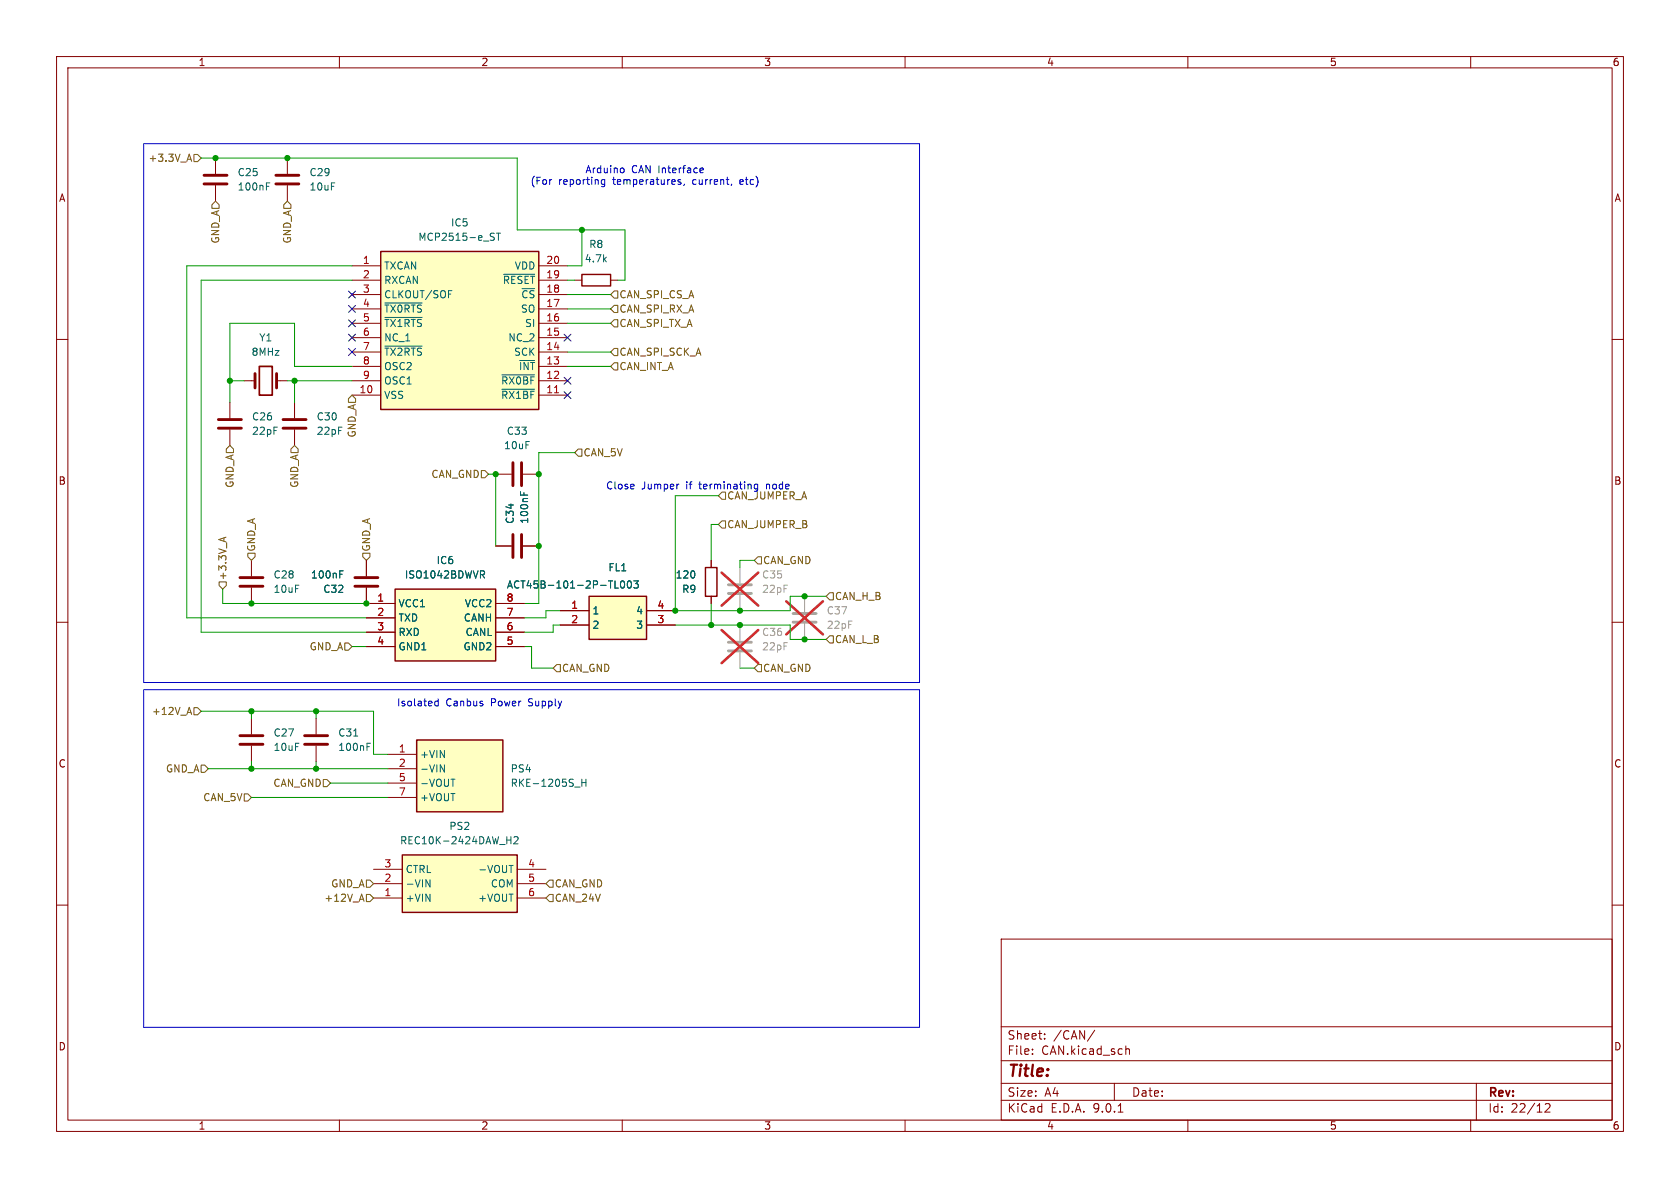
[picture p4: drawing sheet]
<svg xmlns="http://www.w3.org/2000/svg" width="297mm" height="210mm" viewBox="0 0 297 210" stroke-linecap="round" stroke-linejoin="round" font-family="sans-serif">
<g fill="none" stroke="#840000" stroke-width=".18">
<path d="M10 10h277v190h-277zM12 12h273v186h-273zM60 10v2M110 10v2M160 10v2M210 10v2M260 10v2M38.1 27.9v2.8M38.1 32.8v2.8M50.8 27.9v2.8M50.8 32.8v2.8M10 60h2"/>
<path d="M40.6 71.1v2.8M40.6 75.9v2.8M43.2 67.3h1.9M48.9 67.3h1.9M52.1 71.1v2.8M52.1 75.9v2.8M285 60h2M44.4 99.1v2.8M64.8 99.1v2.8M87.6 83.8h2.8M92.5 83.8h2.7M125.7 99.1v1.2"/>
<path d="M10 110h2M44.4 103.9v2.8M64.8 103.9v2.8M125.7 105.4v1.3M285 110h2M44.4 127v2.8M44.4 131.8v2.8M55.9 127v2.8M55.9 131.8v2.8M10 160h2M177 166h108v32h-108zM285 160h2"/>
<path d="M60 198v2M110 198v2M160 198v2M177 194.5h108M177 191.5h108M177 187.5h108M177 181.5h108M182.5 186.3v.1M182.5 185.5v.1M184.7 183.6v.1M184.7 182.8v.1M193.5 182.1l-1.3 2"/>
<path d="M197 191.5v3M197.7 196.6h.8M199 184.9v1.5M199 185.5l.2-.1 .4 .1 .1 .9M210 198v2M260 198v2M261 191.5v6.5M273.2 195.2l.5-.1 .3 .1v.3l-.9 1.1h.9"/>
</g>
<path d="M124.7 100.3h2v5.1h-2z" fill="none" stroke="#840000" stroke-width=".25"/>
<g fill="none" stroke="#840000" stroke-width=".51">
<path d="M36.1 31h4M36.1 32.5h4M48.8 31h4M48.8 32.5h4M38.6 74.2h4.1M38.6 75.7h4.1M45.1 66v2.6M48.9 66v2.6M50 74.2h4.1M50 75.7h4.1M90.7 81.8v4.1M92.2 81.8v4.1"/>
<path d="M42.4 102.1h4.1M42.4 103.6h4.1M62.7 102.1h4.1M62.7 103.6h4.1M42.4 130h4.1M42.4 131.6h4.1M53.8 130h4.1M53.8 131.6h4.1"/>
</g>
<path d="M45.8 64.8h2.3v5.1h-2.3z" fill="none" stroke="#840000" stroke-width=".3"/>
<path d="M47.1 32.9h.4M47.1 32.3h.6M60.1 101.5h.4M60.1 100.9h.6M62.5 130.1h.7M64.9 132h.4M64.9 131.4h.6" fill="none" stroke="#006464" stroke-width=".18"/>
<path d="M128.8 103.4h4M128.8 104.9h4" fill="none" stroke="#a1a1a1" stroke-width=".51"/>
<path d="M130.8 100.3v2.8M130.8 105.2v2.8" fill="none" stroke="#a1a1a1" stroke-width=".18"/>
<path d="M127.6 101.2l6.4 5.9M134 101.2l-6.4 5.9" fill="none" stroke="#e12e31" stroke-width=".46"/>
<path d="M69.8 104.1h17.8v12.7h-17.8z" fill="#ffffc2"/>
<path d="M69.8 104.1h17.8v12.7h-17.8z" fill="none" stroke="#840000" stroke-width=".25"/>
<path d="M64.8 106.7h5M64.8 109.2h5M64.8 111.8h5M64.8 114.3h5M87.6 106.7h5.1M87.6 109.2h5.1M87.6 111.8h5.1M87.6 114.3h5.1" fill="none" stroke="#840000" stroke-width=".18"/>
<path d="M85.2 101.6l.5 .6M85.5 101l.2 .2-.2 .3" fill="none" stroke="#006464" stroke-width=".18"/>
<path d="M67.3 44.5h27.9v27.9h-27.9z" fill="#ffffc2"/>
<path d="M67.3 44.5h27.9v27.9h-27.9zM102.9 48.5h5v2h-5z" fill="none" stroke="#840000" stroke-width=".25"/>
<g fill="none" stroke="#840000" stroke-width=".18">
<path d="M62.2 47h5.1M62.2 49.5h5.1M62.2 52.1h5.1M62.2 54.6h5.1M62.2 57.2h5.1M62.2 59.7h5.1M95.2 47h5.1M95.2 49.5h5.1M95.2 52.1h5.1M95.2 54.6h5.1M95.2 57.2h5.1M95.2 59.7h5.1"/>
<path d="M101.6 49.5h1.3M107.9 49.5h1.3M62.2 62.2h5.1M62.2 64.8h5.1M62.2 67.3h5.1M62.2 69.9h5.1M95.2 62.2h5.1M95.2 64.8h5.1M95.2 67.3h5.1M95.2 69.9h5.1"/>
</g>
<path d="M68 53.6h6.6M68 56.1h6.6M79.3 52h.4M79.3 51.4h.6M86.9 41.8l.4 .1 .1 .3-.3 .3h-.3M86.9 41.2l.5 .1M87.8 41.2h.7M88.1 41.2v1.3M89 48.5h5.5M68 61.2h6.6M88.7 66.3h5.8M88.7 68.8h5.8" fill="none" stroke="#006464" stroke-width=".18"/>
<path d="M98 69.4h.8" fill="none" stroke="#a90000" stroke-width=".18"/>
<path d="M73.7 130.8h15.2v12.7h-15.2z" fill="#ffffc2"/>
<path d="M73.7 130.8h15.2v12.7h-15.2z" fill="none" stroke="#840000" stroke-width=".25"/>
<path d="M68.6 133.4h5.1M68.6 135.9h5.1M68.6 138.4h5.1M68.6 141h5.1" fill="none" stroke="#840000" stroke-width=".18"/>
<path d="M77.8 135.2l.8 1.3v-1.3M79.7 137.7h.7M101.6 139.1h1M102.9 137.7v1.3M102.9 138.3h.7M103.6 137.7v1.3" fill="none" stroke="#006464" stroke-width=".18"/>
<path d="M71.1 151.1h20.3v10.2h-20.3z" fill="#ffffc2"/>
<path d="M71.1 151.1h20.3v10.2h-20.3z" fill="none" stroke="#840000" stroke-width=".25"/>
<path d="M87.6 96.5h2.8M92.5 96.5h2.7M66 153.7h5.1M66 156.2h5.1M66 158.8h5.1M91.4 153.7h5.1M91.4 156.2h5.1M91.4 158.8h5.1" fill="none" stroke="#840000" stroke-width=".18"/>
<path d="M92 86.9v.6M92.6 87.1v.4M75.3 155.5l.7 1.3v-1.3M89.6 148.5h.7M90 153h.7M90.3 147.9v1.3M90.9 148l.4-.1 .3 .4-.8 .9h.8" fill="none" stroke="#006464" stroke-width=".18"/>
<path d="M90.7 94.5v4.1M92.2 94.5v4.1" fill="none" stroke="#840000" stroke-width=".51"/>
<path d="M104.1 105.4h10.2v7.6h-10.2z" fill="#ffffc2"/>
<path d="M104.1 105.4h10.2v7.6h-10.2z" fill="none" stroke="#840000" stroke-width=".25"/>
<g fill="none" stroke="#840000" stroke-width=".18">
<path d="M64.8 99.1v2.8M87.6 96.5h2.8M92.5 96.5h2.7M125.7 99.1v1.2M64.8 103.9v2.8h5M64.8 109.2h5M64.8 111.8h5M64.8 114.3h5M87.6 106.7h5.1M87.6 109.2h5.1M87.6 111.8h5.1M87.6 114.3h5.1"/>
<path d="M99.1 108h5M99.1 110.5h5M114.3 108h5.1M114.3 110.5h5.1M125.7 105.4v1.3"/>
</g>
<path d="M92 86.9v.6M92.6 87.1v.4M60.1 101.5h.4M60.1 100.9h.6M85.2 101.6l.5 .6M85.5 101l.2 .2-.2 .3M108.7 102.7v1.3h.6M109.9 102.7h.1a.68 .68 0 0 1 .4 .6 .68 .68 0 0 1-.4 .7 .84 .84 0 0 1-.1-1.3zM111 102.8l.2-.1a.68 .68 0 0 1 .4 .6 .68 .68 0 0 1-.4 .7l-.2-.2-.1-.3zM112.1 102.7h.7l-.4 .5 .4 .1v.5l-.2 .2-.5-.2" fill="none" stroke="#006464" stroke-width=".18"/>
<path d="M128.8 113.5h4M128.8 115.1h4M140.2 108.5h4.1M140.2 110h4.1" fill="none" stroke="#a1a1a1" stroke-width=".51"/>
<path d="M130.8 110.5v2.8M130.8 115.3v2.8M142.2 105.4v2.8M142.2 110.2v2.8" fill="none" stroke="#a1a1a1" stroke-width=".18"/>
<path d="M127.6 111.4l6.4 5.8M134 111.4l-6.4 5.8M139 106.3l6.5 5.8M145.5 106.3l-6.5 5.8" fill="none" stroke="#e12e31" stroke-width=".46"/>
<g fill="none" stroke="#725600" stroke-width=".18">
<path d="M33.2 28.2h.6M33.5 27.2l.4 1.3M34.3 27.3h.6l.7 .6-.7 .7h-.6zM38.1 35.6l.6 .6v.6h-1.2v-.6zM50.2 36.2l.6-.6 .6 .6v.6h-1.2zM108.6 51.4h.6v1.3h-.6l-.7-.6zM108.6 56.5h.6v1.3h-.6l-.7-.6zM108.6 54h.6v1.2h-.6l-.7-.6zM40.6 78.7l.7 .7v.6h-1.3v-.6zM52.1 78.7l.6 .7v.6h-1.3v-.6zM61.6 70.5l.6-.6 .7 .6v.6h-1.3zM102.2 79.4h.7v1.2h-.7l-.6-.6z"/>
<path d="M107.9 64.8l.7-.7h.6v1.3h-.6zM108.6 61.6h.6v1.3h-.6l-.7-.7zM39.6 95.1v.6M39.9 95l-1.2 .4M43.8 97.8h1.3v.6l-.7 .7-.6-.7zM64.1 97.8h1.3v.6l-.6 .7-.7-.7zM85.1 83.2h.6l.7 .6-.7 .7h-.6zM127.6 92.1h.7v1.2h-.7l-.6-.6zM127.6 87h.7v1.3h-.7l-.6-.7zM134 98.4h.6v1.3h-.6l-.7-.6zM38.7 102.9h1.3v.6l-.6 .6-.7-.6zM61 113.7h.6l.6 .6-.6 .6h-.6z"/>
<path d="M98.4 117.5h.7v1.2h-.7l-.6-.6zM134 117.5h.6v1.2h-.6l-.7-.6zM146 105.4l.7-.6h.6v1.2h-.6zM146 113l.7-.6h.6v1.3h-.6zM33.2 125.9h.6M33.5 125l.4 1.3M34.3 125.1h.6l.7 .6-.7 .7h-.6zM35.6 135.3h.6l.6 .6-.6 .6h-.6zM57.1 137.8h.7l.6 .6-.6 .7h-.7zM43.2 140.3h.6l.6 .7-.6 .6h-.6zM63.6 159h.6M63.9 158.1l.5 1.2"/>
<path d="M64.8 155.6h.6l.6 .6-.6 .6h-.6zM64.8 158.1h.6l.6 .7-.6 .6h-.6zM97.2 155.6h.6v1.2h-.6l-.7-.6zM97.2 158.1h.6v1.3h-.6l-.7-.6z"/>
</g>
<g fill="none" stroke="#009600" stroke-width=".18">
<path d="M35.6 27.9h55.8v12.7h19.1v8.9h-1.3M62.2 49.5h-26.6v62.3h29.2M62.2 47h-29.2v62.2h31.8M100.3 49.5h1.3M100.3 54.6h7.6M100.3 57.2h7.6M100.3 52.1h7.6M102.9 40.6v6.4h-2.6M40.6 67.3h2.6M50.8 67.3h11.4M52.1 67.3v3.8M62.2 64.8h-10.1v-7.6h-11.5v13.9"/>
<path d="M100.3 64.8h7.6M100.3 62.2h7.6M86.4 83.8h1.2v12.7M101.6 80h-6.4v26.7h-2.5M127 87.6h-7.6v20.4h20.3v-2.6h6.3M127 92.7h-1.3v6.4M133.3 99.1h-2.5v1.2M39.4 104.1v2.6h25.4M62.2 114.3h2.6M92.7 114.3h1.3v3.8h3.8M99.1 110.5h-1.3v1.3h-5.1M99.1 108h-2.6v1.2h-3.8"/>
<path d="M119.4 110.5h20.3v2.5h6.3M125.7 106.7v3.8M130.8 118.1h2.5M35.6 125.7h30.4v7.7h2.6M36.8 135.9h31.8M44.4 125.7v1.3M44.4 134.6v1.3M55.9 125.7v1.3M55.9 134.6v1.3M58.4 138.4h10.2M44.4 141h24.2"/>
</g>
<g fill="none" stroke="#000084" stroke-width=".18">
<path d="M61.6 54l1.2 1.2M61.6 56.5l1.2 1.3M61.6 59.1l1.2 1.2M61.6 51.5l1.2 1.2M62.8 54l-1.2 1.2M62.8 56.5l-1.2 1.3M62.8 59.1l-1.2 1.2M62.8 51.5l-1.2 1.2M99.7 59.1l1.2 1.2M100.9 59.1l-1.2 1.2M61.6 61.6l1.2 1.2M62.8 61.6l-1.2 1.2"/>
<path d="M99.7 69.2l1.2 1.3M99.7 66.7l1.2 1.2M100.9 69.2l-1.2 1.3M100.9 66.7l-1.2 1.2"/>
</g>
<g fill="none" stroke="#0000c2" stroke-width=".18">
<path d="M25.4 25.4h137.2v95.3h-137.2zM106.9 31.7v1.1l-.2 .2h-.3M106.9 31.8l-.4-.1-.2 .3 .1 .5h.5M109.9 29.7l.3 .1 .1 .1v.5l-.4 .1M119.9 32l.5 .4-.2 .2-.3-.1M120.3 31.8l-.3-.1-.1 .2M121 32.5l-.1 .3M123.8 29.8l.4-.1 .2 .3-.6 .1M123.8 30.5h.5M129.3 32.5l-.1 .3M119.9 85.6h.1M133.9 85.6h-.3l-.3 .2 .2 .6h.4"/>
<path d="M133.9 85.6v1M25.4 121.9h137.2v59.7h-137.2zM77.5 123.5v1.3M77.5 124l-.4-.1-.2 .3 .1 .5h.5"/>
</g>
<g fill="#009600" stroke="#009600" stroke-width=".18">
<circle cx="55.9" cy="135.9" r=".46"/>
<circle cx="55.9" cy="125.7" r=".46"/>
<circle cx="44.4" cy="135.9" r=".46"/>
<circle cx="44.4" cy="125.7" r=".46"/>
<circle cx="102.9" cy="40.6" r=".46"/>
<circle cx="142.2" cy="105.4" r=".46"/>
<circle cx="95.2" cy="96.5" r=".46"/>
<circle cx="95.2" cy="83.8" r=".46"/>
<circle cx="40.6" cy="67.3" r=".46"/>
<circle cx="50.8" cy="27.9" r=".46"/>
<circle cx="38.1" cy="27.9" r=".46"/>
<circle cx="52.1" cy="67.3" r=".46"/>
<circle cx="87.6" cy="83.8" r=".46"/>
<circle cx="64.8" cy="106.7" r=".46"/>
<circle cx="44.4" cy="106.7" r=".46"/>
<circle cx="130.8" cy="110.5" r=".46"/>
<circle cx="119.4" cy="108" r=".46"/>
<circle cx="125.7" cy="110.5" r=".46"/>
<circle cx="130.8" cy="108" r=".46"/>
<circle cx="142.2" cy="113" r=".46"/>
</g>
<text font-size="2.8" fill="#840000" x="178" y="190.9">Title:</text>
<g font-size="2.1" fill="#840000">
<text x="178" y="184">Sheet:</text>
<text x="186.2" y="184">/CAN/</text>
<text x="178" y="186.7">File:</text>
<text x="184.1" y="186.7">CAN.kicad_sch</text>
<text x="178" y="196.9">KiCad</text>
<text x="178" y="194.1">Size:</text>
<text x="184.7" y="194.1">A4</text>
<text x="185.7" y="196.9">E.D.A.</text>
<text x="193.3" y="196.9">9.0.1</text>
<text x="200" y="194.1">Date:</text>
<text x="263" y="194.3">Rev:</text>
<text x="263" y="196.9">Id:</text>
<text x="267.1" y="196.9">22/12</text>
</g>
<g font-size="1.8" fill="#840000">
<text x="35" y="11.9">1</text>
<text x="85" y="11.9">2</text>
<text x="135" y="11.9">3</text>
<text x="185" y="11.9">4</text>
<text x="235" y="11.9">5</text>
<text x="285" y="11.9">6</text>
<text x="10.3" y="35.9">A</text>
<text x="285.3" y="35.9">A</text>
<text x="10.3" y="85.9">B</text>
<text x="285.3" y="85.9">B</text>
<text x="10.3" y="135.9">C</text>
<text x="285.3" y="135.9">C</text>
<text x="10.3" y="185.9">D</text>
<text x="285.3" y="185.9">D</text>
<text x="35" y="199.9">1</text>
<text x="85" y="199.9">2</text>
<text x="135" y="199.9">3</text>
<text x="185" y="199.9">4</text>
<text x="235" y="199.9">5</text>
<text x="285" y="199.9">6</text>
</g>
<g font-size="1.8" fill="#725600">
<text x="26.2" y="28.8">+3.3V_A</text>
<text x="39" y="43.2" transform="rotate(-90 39 43.2)">GND_A</text>
<text x="51.7" y="43.2" transform="rotate(-90 51.7 43.2)">GND_A</text>
<text x="109.4" y="52.9">CAN_SPI_CS_A</text>
<text x="109.4" y="58">CAN_SPI_TX_A</text>
<text x="109.4" y="55.5">CAN_SPI_RX_A</text>
<text x="109.4" y="63.1">CAN_SPI_SCK_A</text>
<text x="109.4" y="65.6">CAN_INT_A</text>
<text x="63.1" y="77.4" transform="rotate(-90 63.1 77.4)">GND_A</text>
<text x="103.1" y="80.9">CAN_5V</text>
<text x="41.5" y="86.3" transform="rotate(-90 41.5 86.3)">GND_A</text>
<text x="52.9" y="86.3" transform="rotate(-90 52.9 86.3)">GND_A</text>
<text x="76.2" y="84.7">CAN_GND</text>
<text x="128.5" y="93.6">CAN_JUMPER_B</text>
<text x="45.3" y="97.6" transform="rotate(-90 45.3 97.6)">GND_A</text>
<text x="65.6" y="97.6" transform="rotate(-90 65.6 97.6)">GND_A</text>
<text x="134.8" y="99.9">CAN_GND</text>
<text x="40.2" y="102.7" transform="rotate(-90 40.2 102.7)">+3.3V_A</text>
<text x="147.5" y="106.3">CAN_H_B</text>
<text x="147.5" y="113.9">CAN_L_B</text>
<text x="54.6" y="115.2">GND_A</text>
<text x="99.3" y="119">CAN_GND</text>
<text x="134.8" y="119">CAN_GND</text>
<text x="26.8" y="126.6">+12V_A</text>
<text x="29.2" y="136.8">GND_A</text>
<text x="35.8" y="141.8">CAN_5V</text>
<text x="48.2" y="139.3">CAN_GND</text>
<text x="57.2" y="159.6">+12V_A</text>
<text x="58.4" y="157.1">GND_A</text>
<text x="98" y="157.1">CAN_GND</text>
<text x="98" y="159.6">CAN_24V</text>
</g>
<g font-size="1.8" fill="#006464">
<text x="41.9" y="33.9">100nF</text>
<text x="41.9" y="31.3">C25</text>
<text x="54.6" y="31.3">C29</text>
<text x="54.6" y="33.9">10uF</text>
<text x="79.6" y="40.2">IC5</text>
<text x="67.8" y="47.9">TXCAN</text>
<text x="73.9" y="42.8">MCP2515-e_ST</text>
<text x="90.9" y="47.9">VDD</text>
<text x="103.3" y="46.6">4.7k</text>
<text x="104.1" y="44">R8</text>
<text x="67.8" y="50.4">RXCAN</text>
<text x="67.8" y="52.9">CLKOUT/SOF</text>
<text x="88.8" y="50.4">~{RESET}</text>
<text x="92.1" y="52.9">~{CS}</text>
<text x="67.8" y="55.5">~{TX0RTS}</text>
<text x="67.8" y="58">~{TX1RTS}</text>
<text x="92" y="55.5">SO</text>
<text x="92.7" y="58">SI</text>
<text x="44.4" y="63.1">8MHz</text>
<text x="45.7" y="60.6">Y1</text>
<text x="67.8" y="60.6">NC_1</text>
<text x="67.8" y="63.1">~{TX2RTS}</text>
<text x="67.8" y="65.6">OSC2</text>
<text x="89.8" y="60.6">NC_2</text>
<text x="90.8" y="63.1">SCK</text>
<text x="91.6" y="65.6">~{INT}</text>
<text x="67.8" y="68.2">OSC1</text>
<text x="67.8" y="70.7">VSS</text>
<text x="88.5" y="68.2">~{RX0BF}</text>
<text x="88.5" y="70.7">~{RX1BF}</text>
<text x="44.5" y="74.5">C26</text>
<text x="44.5" y="77.1">22pF</text>
<text x="55.9" y="74.5">C30</text>
<text x="55.9" y="77.1">22pF</text>
<text x="89.5" y="77.1">C33</text>
<text x="89" y="79.6">10uF</text>
<text x="91" y="92.7" transform="rotate(-90 91 92.7)">C34</text>
<text x="93.6" y="92.7" transform="rotate(-90 93.6 92.7)">100nF</text>
<text x="77.1" y="99.9">IC6</text>
<text x="107.5" y="101.2">FL1</text>
<text x="48.3" y="102.5">C28</text>
<text x="48.3" y="105">10uF</text>
<text x="54.9" y="102.5">100nF</text>
<text x="57.1" y="105">C32</text>
<text x="70.4" y="107.5">VCC1</text>
<text x="71.5" y="102.5">ISO1042BDWVR</text>
<text x="82.1" y="107.5">VCC2</text>
<text x="89.5" y="104.2">ACT45B-101-2P-TL003</text>
<text x="119.3" y="102.5">120</text>
<text x="120.5" y="105">R9</text>
<text x="70.4" y="110.1">TXD</text>
<text x="70.4" y="112.6">RXD</text>
<text x="81.9" y="110.1">CANH</text>
<text x="82.2" y="112.6">CANL</text>
<text x="104.6" y="108.8">1</text>
<text x="104.6" y="111.4">2</text>
<text x="112.4" y="108.8">4</text>
<text x="112.4" y="111.4">3</text>
<text x="70.4" y="115.2">GND1</text>
<text x="81.8" y="115.2">GND2</text>
<text x="48.3" y="130.4">C27</text>
<text x="59.7" y="130.4">C31</text>
<text x="48.3" y="132.9">10uF</text>
<text x="59.7" y="132.9">100nF</text>
<text x="74.2" y="134.2">+VIN</text>
<text x="74.2" y="136.8">-VIN</text>
<text x="90.2" y="136.8">PS4</text>
<text x="74.2" y="139.3">-VOUT</text>
<text x="74.2" y="141.8">+VOUT</text>
<text x="90.2" y="139.3">RKE-1205S_H</text>
<text x="70.6" y="149.5">REC10K-2424DAW_H2</text>
<text x="79.3" y="146.9">PS2</text>
<text x="71.6" y="154.5">CTRL</text>
<text x="84.4" y="154.5">-VOUT</text>
<text x="71.6" y="157.1">-VIN</text>
<text x="71.6" y="159.6">+VIN</text>
<text x="84.4" y="159.6">+VOUT</text>
<text x="86.7" y="157.1">COM</text>
</g>
<g font-size="1.8" fill="#0000c2">
<text x="93.7" y="32.9">(For</text>
<text x="98.7" y="32.9">reporting</text>
<text x="103.4" y="30.8">Arduino</text>
<text x="108.5" y="32.9">temperatures,</text>
<text x="111.6" y="30.8">CAN Interface</text>
<text x="122.7" y="32.9">current,</text>
<text x="131.3" y="32.9">etc)</text>
<text x="107" y="86.7">Close</text>
<text x="113.4" y="86.7">Jumper</text>
<text x="121.4" y="86.7">if</text>
<text x="123.9" y="86.7">terminating</text>
<text x="128.5" y="88.5">CAN_JUMPER_A</text>
<text x="135.9" y="86.7">node</text>
<text x="70.1" y="125.1">Isolated</text>
<text x="78.8" y="125.1">Canbus</text>
<text x="86.9" y="125.1">Power</text>
<text x="93.7" y="125.1">Supply</text>
</g>
<g font-size="1.8" fill="#a90000">
<text x="64.1" y="46.7">1</text>
<text x="96.5" y="46.7">20</text>
<text x="64.1" y="49.3">2</text>
<text x="64.1" y="51.8">3</text>
<text x="96.5" y="49.3">19</text>
<text x="96.5" y="51.8">18</text>
<text x="64.1" y="54.4">4</text>
<text x="64.1" y="56.9">5</text>
<text x="64.1" y="59.4">6</text>
<text x="96.5" y="54.4">17</text>
<text x="96.5" y="56.9">16</text>
<text x="96.5" y="59.4">15</text>
<text x="64.1" y="62">7</text>
<text x="64.1" y="64.5">8</text>
<text x="96.5" y="62">14</text>
<text x="96.5" y="64.5">13</text>
<text x="63.5" y="69.6">10</text>
<text x="64.1" y="67.1">9</text>
<text x="96.5" y="67.1">12</text>
<text x="96.5" y="69.6">11</text>
<text x="66.6" y="106.4">1</text>
<text x="89.5" y="106.4">8</text>
<text x="100.9" y="107.7">1</text>
<text x="116.1" y="107.7">4</text>
<text x="66.6" y="109">2</text>
<text x="66.6" y="111.5">3</text>
<text x="89.5" y="109">7</text>
<text x="89.5" y="111.5">6</text>
<text x="100.9" y="110.2">2</text>
<text x="116.1" y="110.2">3</text>
<text x="66.6" y="114">4</text>
<text x="89.5" y="114">5</text>
<text x="70.4" y="133.1">1</text>
<text x="70.4" y="135.6">2</text>
<text x="70.4" y="138.2">5</text>
<text x="70.4" y="140.7">7</text>
<text x="67.9" y="153.4">3</text>
<text x="67.9" y="156">2</text>
<text x="93.3" y="153.4">4</text>
<text x="93.3" y="156">5</text>
<text x="67.9" y="158.5">1</text>
<text x="93.3" y="158.5">6</text>
</g>
<g font-size="1.8" fill="#989898">
<text x="134.6" y="102.5">C35</text>
<text x="134.6" y="105">22pF</text>
<text x="134.6" y="112.6">C36</text>
<text x="146.1" y="108.8">C37</text>
<text x="146.1" y="111.4">22pF</text>
<text x="134.6" y="115.2">22pF</text>
</g>
</svg>
